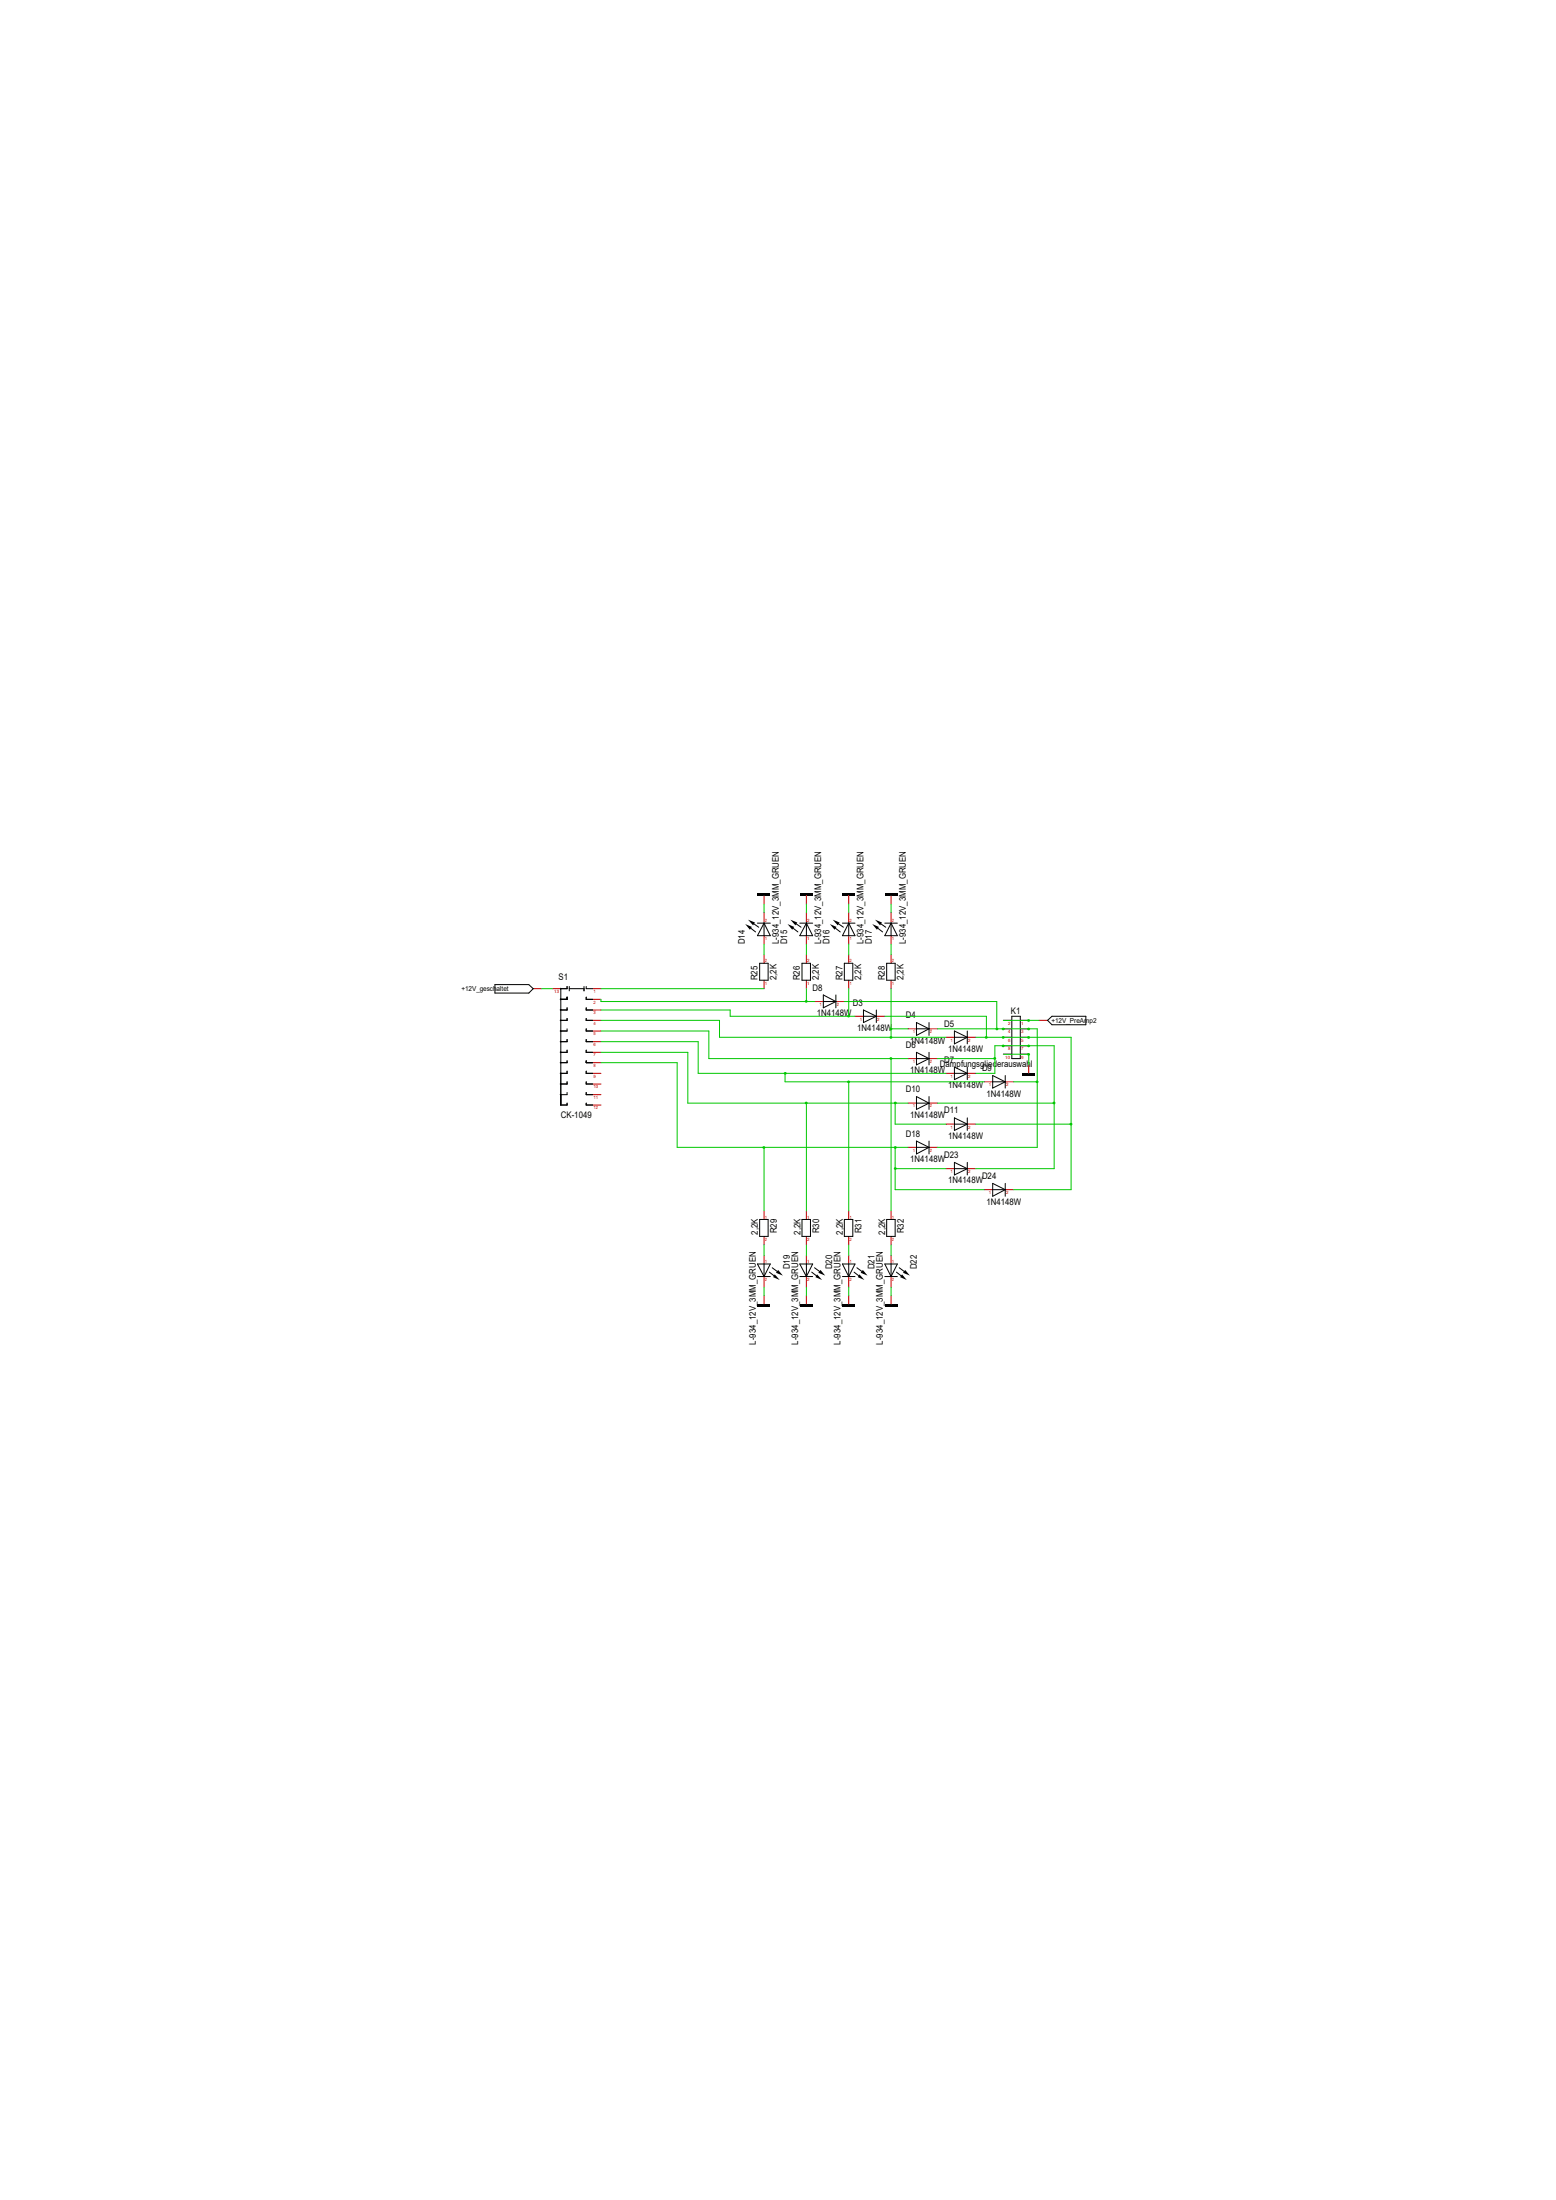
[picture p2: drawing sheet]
<svg xmlns="http://www.w3.org/2000/svg" width="210mm" height="297mm" viewBox="0 0 210 297" stroke-linecap="round" stroke-linejoin="round" font-family="sans-serif">
<path d="M72 133.5h1.1M140.3 137.8h1.1" fill="none" stroke="#c80000" stroke-width=".13"/>
<path d="M66.8 132.9h4.6l.6 .6-.6 .6h-4.6zM141.4 137.8l.6-.6h4.6v1.1h-4.6z" fill="none" stroke="#000001" stroke-width=".13"/>
<g fill="#000001">
<circle cx="75.7" cy="133.5" r=".12"/>
<circle cx="75.7" cy="134.9" r=".12"/>
<circle cx="75.7" cy="136.3" r=".12"/>
<circle cx="75.7" cy="137.8" r=".12"/>
<circle cx="75.7" cy="139.2" r=".12"/>
<circle cx="75.7" cy="140.6" r=".12"/>
<circle cx="75.7" cy="142" r=".12"/>
<circle cx="75.7" cy="143.5" r=".12"/>
<circle cx="75.7" cy="144.9" r=".12"/>
<circle cx="75.7" cy="146.3" r=".12"/>
<circle cx="75.7" cy="147.8" r=".12"/>
</g>
<g fill="none" stroke="#c80000" stroke-width=".13">
<path d="M74.5 133.5h1.2M80 133.5h1.1M80 139.2h1.1M80 137.8h1.1M80 136.4h1.1M80 134.9h1.1M110 135.2h1.1M112.8 135.2h1.2M115.4 137.2h1.1M118.3 137.2h1.1M122.6 138.9h1.1M125.4 138.9h1.1"/>
<path d="M80 149.2h1.1M80 147.8h1.1M80 146.3h1.1M80 144.9h1.1M80 143.5h1.1M80 142.1h1.1M80 140.6h1.1M122.6 154.9h1.1M122.6 148.9h1.1M122.6 142.9h1.1M125.4 154.9h1.1M125.4 148.9h1.1"/>
<path d="M125.4 142.9h1.1M127.7 144.9h1.1M127.7 157.8h1.1M127.7 151.8h1.1M127.7 140h1.1M130.6 144.9h1.1M130.6 157.8h1.1M130.6 151.8h1.1M130.6 140h1.1M132.8 146h1.2M135.7 146h1.1M132.8 160.6h1.2"/>
<path d="M135.7 160.6h1.1"/>
</g>
<g fill="none" stroke="#000001" stroke-width=".13">
<path d="M76.5 133.2v.3h-.8v15.7h.8v-.3M76.5 134.6v.3h-.8M76.5 136.1v.3h-.8M76.5 137.5v.3h-.8M76.5 138.9v.3h-.8M76.8 133.5h2M76.8 133.2v.6M78.8 133.2v.6M79.1 133.2v.3h.9M79.1 137.5v.3h.9M79.1 138.9v.3h.9M79.1 136.1v.3h.9"/>
<path d="M79.1 134.6v.3h.9M111.1 134.3l1.7 .9-1.7 .9zM111.1 135.2h1.7M112.8 134.3v1.8M116.5 136.4l1.8 .8-1.8 .8zM116.5 137.2h1.8M118.3 136.4v1.6M123.7 138l1.7 .9-1.7 .9zM123.7 138.9h1.7M125.4 138v1.8M128.8 139.2l1.8 .8-1.8 .9zM130.6 139.2v1.7"/>
<path d="M76.5 140.3v.3h-.8M76.5 141.8v.3h-.8M76.5 143.2v.3h-.8M76.5 144.6v.3h-.8M76.5 146v.3h-.8M76.5 147.5v.3h-.8M79.1 147.5v.3h.9M79.1 148.9v.3h.9M79.1 146v.3h.9M79.1 144.6v.3h.9M79.1 143.2v.3h.9M79.1 140.3v.3h.9"/>
<path d="M79.1 141.8v.3h.9M123.7 142.1l1.7 .8-1.7 .9zM123.7 148l1.7 .9-1.7 .9zM123.7 154.1l1.7 .8-1.7 .9zM123.7 154.9h1.7M123.7 148.9h1.7M123.7 142.9h1.7M125.4 142.1v1.7M125.4 148v1.8M125.4 154.1v1.7M128.8 144.9h1.8M128.8 144.1l1.8 .8-1.8 .9z"/>
<path d="M128.8 150.9l1.8 .9-1.8 .8zM128.8 156.9l1.8 .9-1.8 .8zM128.8 157.8h1.8M128.8 151.8h1.8M128.8 140h1.8M130.6 144.1v1.7M130.6 150.9v1.7M130.6 156.9v1.7M134 145.2l1.7 .8-1.7 .9zM134 159.8l1.7 .8-1.7 .9zM134 146h1.7M135.7 145.2v1.7"/>
<path d="M135.7 159.8v1.7M134 160.6h1.7"/>
</g>
<path d="M138 144.9h1.7v.3h-1.7z" fill-rule="evenodd" fill="#000001"/>
<path d="M138.9 143.8v1.1" fill="none" stroke="#c80000" stroke-width=".13"/>
<path d="M119.4 176.1h1.7v.3h-1.7z" fill-rule="evenodd" fill="#000001"/>
<path d="M120.3 163.5v1.1M120.3 166.9v1.2M120.3 174.9v1.2" fill="none" stroke="#c80000" stroke-width=".13"/>
<path d="M119.7 164.6h1.1v2.3h-1.1z" fill="none" stroke="#000001" stroke-width=".13"/>
<g fill="#000001">
<path d="M122.2 171.4l.6 .8-.9-.4z"/>
<path d="M121.8 172l.6 .8-.9-.4z"/>
</g>
<path d="M120.3 169.5v1.1M120.3 172.3v1.5" fill="none" stroke="#c80000" stroke-width=".13"/>
<path d="M119.4 172.3h1.7M119.4 170.6h1.7l-.8 1.7zM120.3 170.6v1.7M121 171.7l.9 .8M121.4 171.2l.9 .7" fill="none" stroke="#000001" stroke-width=".13"/>
<path d="M113.7 176.1h1.7v.3h-1.7z" fill-rule="evenodd" fill="#000001"/>
<path d="M114.6 163.5v1.1M114.6 166.9v1.2M114.6 174.9v1.2" fill="none" stroke="#c80000" stroke-width=".13"/>
<path d="M114 164.6h1.1v2.3h-1.1z" fill="none" stroke="#000001" stroke-width=".13"/>
<g fill="#000001">
<path d="M116.5 171.4l.6 .8-.9-.4z"/>
<path d="M116 172l.7 .8-.9-.4z"/>
</g>
<path d="M114.6 169.5v1.1M114.6 172.3v1.5" fill="none" stroke="#c80000" stroke-width=".13"/>
<path d="M113.7 172.3h1.7M113.7 170.6h1.7l-.8 1.7zM114.6 170.6v1.7M115.3 171.7l.9 .8M115.7 171.2l.9 .7" fill="none" stroke="#000001" stroke-width=".13"/>
<path d="M107.9 176.1h1.8v.3h-1.8z" fill-rule="evenodd" fill="#000001"/>
<path d="M108.8 163.5v1.1M108.8 166.9v1.2M108.8 174.9v1.2" fill="none" stroke="#c80000" stroke-width=".13"/>
<path d="M108.2 164.6h1.2v2.3h-1.2z" fill="none" stroke="#000001" stroke-width=".13"/>
<g fill="#000001">
<path d="M110.7 171.4l.7 .8-1-.4z"/>
<path d="M110.3 172l.7 .8-.9-.4z"/>
</g>
<path d="M108.8 169.5v1.1M108.8 172.3v1.5" fill="none" stroke="#c80000" stroke-width=".13"/>
<path d="M107.9 172.3h1.8M107.9 170.6h1.8l-.9 1.7zM108.8 170.6v1.7M109.6 171.7l.9 .8M109.9 171.2l1 .7" fill="none" stroke="#000001" stroke-width=".13"/>
<path d="M102.2 176.1h1.8v.3h-1.8z" fill-rule="evenodd" fill="#000001"/>
<path d="M103.1 163.5v1.1M103.1 166.9v1.2M103.1 174.9v1.2" fill="none" stroke="#c80000" stroke-width=".13"/>
<path d="M102.5 164.6h1.2v2.3h-1.2z" fill="none" stroke="#000001" stroke-width=".13"/>
<g fill="#000001">
<path d="M105 171.4l.7 .8-1-.4z"/>
<path d="M104.6 172l.6 .8-.8-.4z"/>
</g>
<path d="M103.1 169.5v1.1M103.1 172.3v1.5" fill="none" stroke="#c80000" stroke-width=".13"/>
<path d="M102.2 172.3h1.8M102.2 170.6h1.8l-.9 1.7zM103.1 170.6v1.7M103.8 171.7l1 .8M104.2 171.2l1 .7" fill="none" stroke="#000001" stroke-width=".13"/>
<path d="M119.4 120.6h1.7v.3h-1.7z" fill-rule="evenodd" fill="#000001"/>
<path d="M120.3 120.9v1.1M120.3 128.9v1.1M120.3 132.3v1.2" fill="none" stroke="#c80000" stroke-width=".13"/>
<path d="M119.7 130h1.1v2.3h-1.1z" fill="none" stroke="#000001" stroke-width=".13"/>
<g fill="#000001">
<path d="M117.7 124.8l.9 .3-.2 .4z"/>
<path d="M118.1 124.2l.9 .3-.2 .4z"/>
</g>
<path d="M120.3 123.2v1.4M120.3 126.3v1.2" fill="none" stroke="#c80000" stroke-width=".13"/>
<path d="M118.2 125.1l.9 .7M118.6 124.5l.9 .7M119.4 124.6h1.7M120.3 124.6l.8 1.7h-1.7zM120.3 124.6v1.7" fill="none" stroke="#000001" stroke-width=".13"/>
<path d="M113.7 120.6h1.7v.3h-1.7z" fill-rule="evenodd" fill="#000001"/>
<path d="M114.6 120.9v1.1M114.6 128.9v1.1M114.6 132.3v1.2" fill="none" stroke="#c80000" stroke-width=".13"/>
<path d="M114 130h1.1v2.3h-1.1z" fill="none" stroke="#000001" stroke-width=".13"/>
<g fill="#000001">
<path d="M112 124.8l.9 .3-.3 .4z"/>
<path d="M112.4 124.2l.9 .3-.2 .4z"/>
</g>
<path d="M114.6 123.2v1.4M114.6 126.3v1.2" fill="none" stroke="#c80000" stroke-width=".13"/>
<path d="M112.5 125.1l.9 .7M112.9 124.5l.9 .7M113.7 124.6h1.7M114.6 124.6l.8 1.7h-1.7zM114.6 124.6v1.7" fill="none" stroke="#000001" stroke-width=".13"/>
<path d="M107.9 120.6h1.8v.3h-1.8z" fill-rule="evenodd" fill="#000001"/>
<path d="M108.8 120.9v1.1M108.8 128.9v1.1M108.8 132.3v1.2" fill="none" stroke="#c80000" stroke-width=".13"/>
<path d="M108.2 130h1.2v2.3h-1.2z" fill="none" stroke="#000001" stroke-width=".13"/>
<g fill="#000001">
<path d="M106.3 124.8l.9 .3-.3 .4z"/>
<path d="M106.7 124.2l.9 .3-.2 .4z"/>
</g>
<path d="M108.8 123.2v1.4M108.8 126.3v1.2" fill="none" stroke="#c80000" stroke-width=".13"/>
<path d="M106.8 125.1l.9 .7M107.1 124.5l1 .7M107.9 124.6h1.8M108.8 124.6l.9 1.7h-1.8zM108.8 124.6v1.7" fill="none" stroke="#000001" stroke-width=".13"/>
<path d="M102.2 120.6h1.8v.3h-1.8z" fill-rule="evenodd" fill="#000001"/>
<path d="M103.1 120.9v1.1M103.1 128.9v1.1M103.1 132.3v1.2" fill="none" stroke="#c80000" stroke-width=".13"/>
<path d="M102.5 130h1.2v2.3h-1.2z" fill="none" stroke="#000001" stroke-width=".13"/>
<g fill="#000001">
<path d="M100.6 124.8l.9 .3-.3 .4z"/>
<path d="M101 124.2l.9 .3-.3 .4z"/>
</g>
<path d="M103.1 123.2v1.4M103.1 126.3v1.2M135.4 137.8h1.2M135.4 138.9h1.2M137.7 137.8h1.2M137.7 138.9h1.2M135.4 142.3h1.2M135.4 141.2h1.2M135.4 140h1.2M137.7 142.3h1.2M137.7 141.2h1.2M137.7 140h1.2" fill="none" stroke="#c80000" stroke-width=".13"/>
<path d="M101 125.1l1 .7M101.4 124.5l1 .7M102.2 124.6h1.8M103.1 124.6l.9 1.7h-1.8zM103.1 124.6v1.7M136.6 137.2h1.1v5.7h-1.1z" fill="none" stroke="#000001" stroke-width=".13"/>
<path d="M73.1 133.5h1.4" fill="none" stroke="#00c800" stroke-width=".13"/>
<circle cx="138.8" cy="141.2" r=".19" fill="#00c800"/>
<path d="M126.5 142.9h7.8M134.3 141.2v3.7h-2.6" fill="none" stroke="#00c800" stroke-width=".13"/>
<circle cx="134.3" cy="142.9" r=".19" fill="#00c800"/>
<path d="M134.3 141.2h4.6" fill="none" stroke="#00c800" stroke-width=".13"/>
<circle cx="135.4" cy="141.2" r=".19" fill="#00c800"/>
<path d="M126.5 148.9h15.8M138.9 141.2h3.4v16.6h-10.6" fill="none" stroke="#00c800" stroke-width=".13"/>
<g fill="#00c800">
<circle cx="142.3" cy="148.9" r=".19"/>
<circle cx="138.8" cy="140.1" r=".19"/>
</g>
<path d="M119.4 137.2h13.7v2.8M131.7 140h7.2" fill="none" stroke="#00c800" stroke-width=".13"/>
<g fill="#00c800">
<circle cx="135.4" cy="140.1" r=".19"/>
<circle cx="133.1" cy="140.1" r=".19"/>
</g>
<path d="M131.7 151.8h12.9M138.9 140h5.7v20.6h-7.8" fill="none" stroke="#00c800" stroke-width=".13"/>
<g fill="#00c800">
<circle cx="144.6" cy="151.8" r=".19"/>
<circle cx="138.8" cy="138.9" r=".19"/>
<circle cx="135.4" cy="138.9" r=".19"/>
</g>
<path d="M114 135.2h20.5v3.7M126.5 138.9h8.9" fill="none" stroke="#00c800" stroke-width=".13"/>
<circle cx="134.6" cy="138.9" r=".19" fill="#00c800"/>
<path d="M135.4 138.9h4.6v16h-13.5M136.8 146h3.2" fill="none" stroke="#00c800" stroke-width=".13"/>
<g fill="#00c800">
<circle cx="140" cy="146.1" r=".19"/>
<circle cx="138.8" cy="137.8" r=".19"/>
</g>
<path d="M108.8 133.5v1.7h1.2M135.4 137.8h4.9" fill="none" stroke="#00c800" stroke-width=".13"/>
<circle cx="108.8" cy="135.2" r=".19" fill="#00c800"/>
<path d="M81.1 134.9v.3h27.7M81.1 133.5h22M81.1 139.2h14.6v3.7" fill="none" stroke="#00c800" stroke-width=".13"/>
<circle cx="120.3" cy="142.9" r=".19" fill="#00c800"/>
<path d="M81.1 136.4h17.5v.8M95.7 142.9h26.9M120.3 142.9v20.6" fill="none" stroke="#00c800" stroke-width=".13"/>
<circle cx="114.5" cy="137.2" r=".19" fill="#00c800"/>
<path d="M98.6 137.2h16.8M114.6 133.5v3.7M81.1 143.5h10.3v11.4M120.8 160.6h12" fill="none" stroke="#00c800" stroke-width=".13"/>
<circle cx="120.9" cy="157.8" r=".19" fill="#00c800"/>
<path d="M127.7 157.8h-6.9v2.8" fill="none" stroke="#00c800" stroke-width=".13"/>
<circle cx="120.9" cy="154.9" r=".19" fill="#00c800"/>
<path d="M103.1 154.9h17.7v2.9" fill="none" stroke="#00c800" stroke-width=".13"/>
<circle cx="103.1" cy="154.9" r=".19" fill="#00c800"/>
<path d="M81.1 142.1h11.7v6.8M91.4 154.9h11.7v8.6M120.8 154.9h1.8" fill="none" stroke="#00c800" stroke-width=".13"/>
<circle cx="108.8" cy="148.9" r=".19" fill="#00c800"/>
<path d="M120.8 148.9h-12v14.6" fill="none" stroke="#00c800" stroke-width=".13"/>
<circle cx="120.9" cy="148.9" r=".19" fill="#00c800"/>
<path d="M81.1 140.6h13.1v4.3M92.8 148.9h16M122.6 148.9h-1.8v2.9h6.9" fill="none" stroke="#00c800" stroke-width=".13"/>
<circle cx="106" cy="144.9" r=".19" fill="#00c800"/>
<path d="M94.2 144.9h11.8" fill="none" stroke="#00c800" stroke-width=".13"/>
<circle cx="114.5" cy="146.1" r=".19" fill="#00c800"/>
<path d="M81.1 137.8h16v2.2M120.3 127.5v1.4M114.6 146v17.5M127.7 144.9h-21.7v1.1h26.8M103.1 168.1v1.4M108.8 168.1v1.4M114.6 168.1v1.4M120.3 168.1v1.4" fill="none" stroke="#00c800" stroke-width=".13"/>
<circle cx="120.3" cy="138.9" r=".19" fill="#00c800"/>
<path d="M122.6 138.9h-2.3v1.1" fill="none" stroke="#00c800" stroke-width=".13"/>
<circle cx="120.3" cy="140.1" r=".19" fill="#00c800"/>
<path d="M103.1 127.5v1.4M108.8 127.5v1.4M114.6 127.5v1.4M120.3 133.5v5.4M97.1 140h30.6" fill="none" stroke="#00c800" stroke-width=".13"/>
<circle cx="138.8" cy="142.4" r=".19" fill="#00c800"/>
<path d="M103.1 122v1.2M108.8 122v1.2M114.6 122v1.2M120.3 122v1.2M135.4 142.3h3.5v1.5M103.1 173.8v1.1M108.8 173.8v1.1M114.6 173.8v1.1M120.3 173.8v1.1" fill="none" stroke="#00c800" stroke-width=".13"/>
<g font-size="1.2" fill="#000001">
<text x="100.5" y="127.5" transform="rotate(-90 100.5 127.5)">D14</text>
<text x="105.1" y="127.5" transform="rotate(-90 105.1 127.5)">L-934_12V_3MM_GRUEN</text>
<text x="106.3" y="127.5" transform="rotate(-90 106.3 127.5)">D15</text>
<text x="110.8" y="127.5" transform="rotate(-90 110.8 127.5)">L-934_12V_3MM_GRUEN</text>
<text x="112" y="127.5" transform="rotate(-90 112 127.5)">D16</text>
<text x="116.5" y="127.5" transform="rotate(-90 116.5 127.5)">L-934_12V_3MM_GRUEN</text>
<text x="117.7" y="127.5" transform="rotate(-90 117.7 127.5)">D17</text>
<text x="122.3" y="127.5" transform="rotate(-90 122.3 127.5)">L-934_12V_3MM_GRUEN</text>
<text x="75.4" y="132.3">S1</text>
<text x="102.2" y="132.3" transform="rotate(-90 102.2 132.3)">R25</text>
<text x="104.8" y="132.3" transform="rotate(-90 104.8 132.3)">2,2K</text>
<text x="107.9" y="132.3" transform="rotate(-90 107.9 132.3)">R26</text>
<text x="109.7" y="133.8">D8</text>
<text x="110.2" y="137.2">1N4148W</text>
<text x="110.5" y="132.3" transform="rotate(-90 110.5 132.3)">2,2K</text>
<text x="113.7" y="132.3" transform="rotate(-90 113.7 132.3)">R27</text>
<text x="115.1" y="135.8">D3</text>
<text x="116.2" y="132.3" transform="rotate(-90 116.2 132.3)">2,2K</text>
<text x="119.4" y="132.3" transform="rotate(-90 119.4 132.3)">R28</text>
<text x="122" y="132.3" transform="rotate(-90 122 132.3)">2,2K</text>
<text x="122.3" y="137.5">D4</text>
<text x="136.4" y="136.9">K1</text>
<text x="115.7" y="139.2">1N4148W</text>
<text x="122.3" y="141.5">D6</text>
<text x="122.9" y="140.9">1N4148W</text>
<text x="127.4" y="143.5">D7</text>
<text x="127.4" y="138.6">D5</text>
<text x="128" y="142.1">1N4148W</text>
<text x="122.3" y="147.5">D10</text>
<text x="122.9" y="144.9">1N4148W</text>
<text x="126.9" y="144.1">Dämpfungsgliederauswahl</text>
<text x="128" y="146.9">1N4148W</text>
<text x="132.5" y="144.6">D9</text>
<text x="133.1" y="148">1N4148W</text>
<text x="75.7" y="150.9">CK-1049</text>
<text x="122.3" y="153.5">D18</text>
<text x="122.9" y="150.9">1N4148W</text>
<text x="127.4" y="150.3">D11</text>
<text x="128" y="153.8">1N4148W</text>
<text x="122.9" y="156.9">1N4148W</text>
<text x="127.4" y="156.3">D23</text>
<text x="128" y="159.8">1N4148W</text>
<text x="132.5" y="159.2">D24</text>
<text x="102.3" y="166.7" transform="rotate(-90 102.3 166.7)">2,2K</text>
<text x="104.9" y="166.5" transform="rotate(-90 104.9 166.5)">R29</text>
<text x="108" y="166.7" transform="rotate(-90 108 166.7)">2,2K</text>
<text x="110.6" y="166.5" transform="rotate(-90 110.6 166.5)">R30</text>
<text x="113.7" y="166.7" transform="rotate(-90 113.7 166.7)">2,2K</text>
<text x="116.3" y="166.5" transform="rotate(-90 116.3 166.5)">R31</text>
<text x="119.5" y="166.7" transform="rotate(-90 119.5 166.7)">2,2K</text>
<text x="122" y="166.5" transform="rotate(-90 122 166.5)">R32</text>
<text x="133.1" y="162.6">1N4148W</text>
<text x="106.6" y="171.4" transform="rotate(-90 106.6 171.4)">D19</text>
<text x="112.3" y="171.4" transform="rotate(-90 112.3 171.4)">D20</text>
<text x="118" y="171.4" transform="rotate(-90 118 171.4)">D21</text>
<text x="123.7" y="171.4" transform="rotate(-90 123.7 171.4)">D22</text>
<text x="102" y="181.5" transform="rotate(-90 102 181.5)">L-934_12V_3MM_GRUEN</text>
<text x="107.7" y="181.5" transform="rotate(-90 107.7 181.5)">L-934_12V_3MM_GRUEN</text>
<text x="113.5" y="181.5" transform="rotate(-90 113.5 181.5)">L-934_12V_3MM_GRUEN</text>
<text x="119.2" y="181.5" transform="rotate(-90 119.2 181.5)">L-934_12V_3MM_GRUEN</text>
</g>
<g font-size=".9" fill="#000001">
<text x="62.3" y="133.8">+12V_geschaltet</text>
<text x="141.9" y="138.1">+12V_PreAmp2</text>
</g>
<g font-size=".6" fill="#c80000">
<text x="103.2" y="124.5">2</text>
<text x="109" y="124.5">2</text>
<text x="114.7" y="124.5">2</text>
<text x="120.4" y="124.5">2</text>
<text x="103.2" y="129.9">2</text>
<text x="103.2" y="126.9">1</text>
<text x="109" y="129.9">2</text>
<text x="109" y="126.9">1</text>
<text x="114.7" y="129.9">2</text>
<text x="114.7" y="126.9">1</text>
<text x="120.4" y="129.9">2</text>
<text x="120.4" y="126.9">1</text>
<text x="74.8" y="134.1">13</text>
<text x="80.1" y="136.9">3</text>
<text x="80.1" y="135.5">2</text>
<text x="80.1" y="134.1">1</text>
<text x="103.2" y="132.9">1</text>
<text x="109" y="132.9">1</text>
<text x="110.6" y="135.8">1</text>
<text x="112.9" y="135.8">2</text>
<text x="114.7" y="132.9">1</text>
<text x="116" y="137.8">1</text>
<text x="118.4" y="137.8">2</text>
<text x="120.4" y="132.9">1</text>
<text x="80.1" y="142.6">7</text>
<text x="80.1" y="141.2">6</text>
<text x="80.1" y="139.8">5</text>
<text x="80.1" y="138.3">4</text>
<text x="123.2" y="143.5">1</text>
<text x="123.2" y="139.5">1</text>
<text x="125.5" y="143.5">2</text>
<text x="125.5" y="139.5">2</text>
<text x="128.3" y="140.6">1</text>
<text x="130.7" y="140.6">2</text>
<text x="135.7" y="142.9">10</text>
<text x="136.1" y="141.8">8</text>
<text x="136.1" y="140.6">6</text>
<text x="136.1" y="139.5">4</text>
<text x="136.1" y="138.3">2</text>
<text x="137.8" y="138.3">1</text>
<text x="137.8" y="142.9">9</text>
<text x="137.8" y="141.8">7</text>
<text x="137.8" y="140.6">5</text>
<text x="137.8" y="139.5">3</text>
<text x="80.1" y="149.8">12</text>
<text x="80.1" y="148.3">11</text>
<text x="80.1" y="146.9">10</text>
<text x="80.1" y="145.5">9</text>
<text x="80.1" y="144.1">8</text>
<text x="123.2" y="149.5">1</text>
<text x="125.5" y="149.5">2</text>
<text x="128.3" y="145.5">1</text>
<text x="130.7" y="145.5">2</text>
<text x="133.5" y="146.6">1</text>
<text x="135.8" y="146.6">2</text>
<text x="123.2" y="155.5">1</text>
<text x="125.5" y="155.5">2</text>
<text x="128.3" y="152.4">1</text>
<text x="130.7" y="152.4">2</text>
<text x="128.3" y="158.4">1</text>
<text x="130.7" y="158.4">2</text>
<text x="133.5" y="161.2">1</text>
<text x="135.8" y="161.2">2</text>
<text x="103.2" y="167.5">2</text>
<text x="103.2" y="164.5">1</text>
<text x="109" y="167.5">2</text>
<text x="109" y="164.5">1</text>
<text x="114.7" y="167.5">2</text>
<text x="114.7" y="164.5">1</text>
<text x="120.4" y="167.5">2</text>
<text x="120.4" y="164.5">1</text>
<text x="103.2" y="172.9">2</text>
<text x="103.2" y="170.5">1</text>
<text x="109" y="172.9">2</text>
<text x="109" y="170.5">1</text>
<text x="114.7" y="172.9">2</text>
<text x="114.7" y="170.5">1</text>
<text x="120.4" y="172.9">2</text>
<text x="120.4" y="170.5">1</text>
</g>
</svg>
